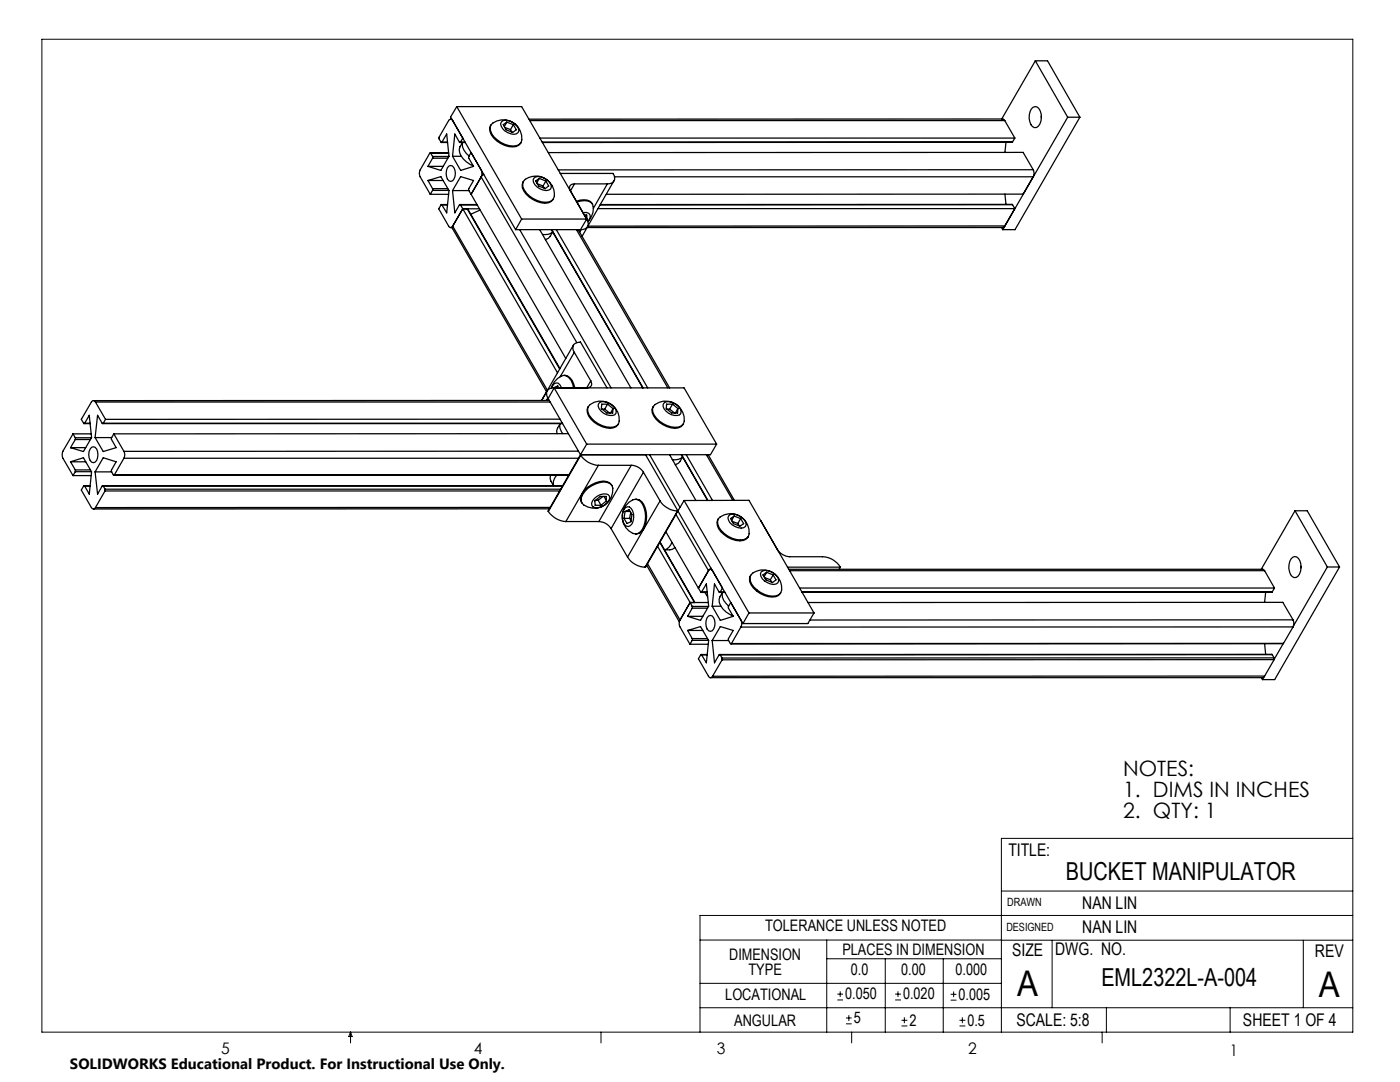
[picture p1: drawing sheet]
<svg xmlns="http://www.w3.org/2000/svg" width="279mm" height="216mm" viewBox="0 0 279 216" stroke-linecap="round" stroke-linejoin="round" font-family="sans-serif">
<g fill="none" stroke="#000" stroke-width=".2">
<path d="M8.4 7.8h261.6v198.2h-261.6zM199.8 177.8h70.2M270 167.3h-70.2v38.7M139.7 187.6h60.2M139.7 196.2h60.1M165 187.6v18.4M165 191.3h34.8M167.1 199.5h1.1M167.1 198.4h1.1M167.7 197.8v1.1M176.7 191.3v14.7M178.6 199.5h1.2"/>
<path d="M178.6 198.4h1.2M179.2 197.8v1.1M188.2 191.3v14.7M189.7 199.6h1.2M189.7 198.4h1.2M190.3 197.8v1.2M199.8 187.6h70.2M210 187.6v13.5M260.1 187.6v13.5M270 182.7h-130.3v23.3M70 206v2.1M70 206l.3 .8h-.7z"/>
<path d="M119.9 206v2.1M139.7 201.1h130.3M168.8 204.3h1.2M168.8 203.1h1.2M169.4 202.6v1.1M170 206v2.1M179.9 204.7h1.2M179.9 203.6h1.2M180.5 203v1.2M191.5 204.7h1.2M191.5 203.6h1.2M192.1 203v1.2"/>
<path d="M220 206v2.1M220.8 201.1v4.9M245.5 201.1v4.9"/>
</g>
<g fill="none" stroke="#000" stroke-width=".25">
<path d="M206.6 12.1h2.5l6.4 11.3M206.6 12.1l6.5 11.3M206.6 12.1l-6.7 11.6M85.4 36l2.6-.8 1.6 2.8-.5 4.5-.9-1.6M85.4 36l.9 1.6M85.4 33.2h3M85.4 36h3M85.9 30.5h3.6M85.9 38.8h3.6M86 30.6h-.2l-1.9 3.3a1.43 1.43 0 0 0 0 1.4l2 3.5M86 30.6l.3 .6M86 30.6h3.5"/>
<path d="M86.3 37.6v.4M86.3 31.2v.4M86.3 38l-.4 .8M86.3 31.6l-.9 1.6M86.3 38h3.3M86.3 31.2h3.3M86.3 31.6h3.1M86.3 37.6h3.1M88.1 28.4h1.2M88.2 28.4l.9-1.7 .5 4.5-1.6 2.8-2.6-.8M88.2 28.4h1.1M89.6 33.1l.4-.1a1.6 1.6 0 0 1 .8 2.2l-.5 .9-.3 .1a1.34 1.34 0 0 1-1-1.6l.3-1.1z"/>
<path d="M89.9 23.8h.3M90.3 31.2l1.6 2.8 2.6-.8-1-1.7 .5-1.1 2.1 3.6 .1 .8-.2 .5M90.3 38l1.6-2.8 2.6 .8-1 1.7 .5 1.1M90.3 38l.5 4.5 .9-1.6h.2M90.3 31.2h1.8M90.3 38h3.3M90.3 24.1a.43 .43 0 0 0-.4-.3 .43 .43 0 0 0-.4 .3l-1.9 3.3 .4 1h.2M91.2 21.3l-1.3 2.1 13 22.4M91.2 21.3h12.9l13 22.4M91.2 21.3l12.9 22.4M91.8 28.4h1.1M91.9 28.4h-.2l-.9-1.7-.5 4.5"/>
<path d="M91.9 28.4h.9M92.4 27.6l-.5 .8M93.6 31.2a2.93 2.93 0 0 1-1.3-2.8 2.17 2.17 0 0 0 .2 3.3l.6 .6 1.4 .8M94 38.8l18.9 32.7M96 35.3l-2 3.5M96 35.3l19.1 33.1M96.6 34.8l-.6 .5M98 24.9a3.6 3.6 0 0 1 4.3-.5 3.6 3.6 0 0 1 1.7 4 3.1 3.1 0 0 1-4 0 3.8 3.8 0 0 1-2.2-2.9zM98 24.9a1.97 1.97 0 0 0 .5 2.6 5.1 5.1 0 0 0 4.5 1.7l.5-.2 .5-.6M100.1 24.3a2 2 0 0 1 2.6 .4 1.39 1.39 0 0 1 .7 1.8 2.43 2.43 0 0 1-3.4-1.3l-.1-.5zM100.8 25.4l1.1 .5M101.1 24.4l-.7 .5 .6 1 1.3 .5 .7-.5-.6-1"/>
<path d="M101.1 24.4l1.3 .5M101.1 24.4l-.5 .9M101.9 25.9l.3 .5M102.4 24.9l-.5 1M104.5 36.2a1.91 1.91 0 0 0 .5 2.5 5.1 5.1 0 0 0 4.5 1.8l.5-.3 .5-.5M104.8 35.8a3.6 3.6 0 0 1 4.2-.1 3.6 3.6 0 0 1 1.5 4 2.09 2.09 0 0 1-2.4 .6 5.1 5.1 0 0 1-3.7-3l.1-1.1zM105.6 23.8l94.5-.1 .4 .4M105.7 24.1h94.8M106.5 35.6a2.46 2.46 0 0 1 3.5 1.3v.4a1.12 1.12 0 0 1-1.6 .6 2.57 2.57 0 0 1-2-2zM107.2 36.7l1.2 .4M107.6 35.6l-.7 .5 .6 1 1.3 .5 .7-.5-.6-1M107.6 35.6l1.3 .5"/>
<path d="M107.6 35.6l-.5 .9M107.7 27.6h94.8M108.4 37.1l.3 .5M108.9 36.1l-.5 1M109.4 30.4h94.8l2 3.5M111.8 34.6h10.5a1.24 1.24 0 0 1 .3 1.5 1.24 1.24 0 0 1-1.4 .6M113.8 38.1l3.3 5.7M114.7 36.7a.86 .86 0 0 0-1 .4 .86 .86 0 0 0 .1 1M114.7 36.7h6.5M114.7 36.7l-.9 1.4M121.2 36.7l-2.8 4.9M122.5 36.1l-5.2 9.1"/>
<path d="M122.6 35.3h83.6M200.5 24.1l2 3.5M200.6 38.7l.2 2.1M200.8 28.4l-.2 2M202.1 28.3l-93.8 .1M202.1 28.3l-93.9 .1M202.5 27.6l-.4 .7M205.8 21.8a.88 .88 0 0 1 1.5-.1 2.89 2.89 0 0 1-.4 3.7 1.17 1.17 0 0 1-1.4-1.1 3.3 3.3 0 0 1 .3-2.5zM206.2 33.9a1.5 1.5 0 0 1 0 1.4M206.2 35.3l-2 3.4-83.2 .1M206.2 33.9h-94.8M207.8 23.2v.3"/>
<path d="M213.1 23.4h2.4M213.1 23.4l-13 22.4M215.5 23.4l-12.9 22.4h-2.5M88.1 40.8h1.2M88.2 40.9h-.2l-.4 .8 1.9 3.4a.43 .43 0 0 0 .4 .3 .43 .43 0 0 0 .4-.3M88.2 40.9h1.1M89.9 45.4h.3M90.3 45.1l-.1 .4 18.9 32.7M90.3 45.1l19 32.8M91.8 40.8h3.4M91.9 40.9l.5 .8M91.9 40.9h3.4"/>
<path d="M92.4 41.7l-2.1 3.4M92.4 41.7h3.3M92.4 41.7l18.9 32.7M95.8 41.9l-1.9 .9M102.9 45.8h13.1M103.7 45.8l18.3 31.6M104.1 43.7h13M104.1 43.7l-1.2 2.1M107.7 45.8l18.2 31.6M110 45.8l18.3 31.6M110.1 45.8l18.2 31.6M110.3 46.3a2.14 2.14 0 0 1-2 .5"/>
<path d="M110.3 46.3a2.14 2.14 0 0 1-1.5 1.5M111 45.8l18.3 31.6M115 40.1a2.77 2.77 0 0 1 3.1 .5l.2 .1M115 45.8l18.3 31.6M115.1 40.3a2.77 2.77 0 0 1 3.2 .4 3.4 3.4 0 0 1-1 3.5M115.4 45.8l18.2 31.6M116 45.8l-.3 .5M116.3 42.4a1.03 1.03 0 0 1 1.5 .9l-.5 .9M116.6 42.9h.5l.1 .9zM117.1 43.7l-1.5 2.5M117.1 43.8a1.23 1.23 0 0 1 .2 1.4 1.23 1.23 0 0 1-1.3 .6M117.2 43.8h-.1"/>
<path d="M117.3 45.2l-1.1 2M119.3 41.6h83.2M119.8 40.8l82.3 .1M199.9 45.4l.2 .4M200.5 45.1l-.4 .3h-82.9M200.5 45.1h-83.2M202.1 40.9l.4 .7M202.1 40.9h-82.3M202.5 41.6l-2 3.5M109.3 79.4l.1 .1M109.3 79.4l-.3 .5M109.4 79.5l1.2-2.1 6.5 11.2"/>
<path d="M109.4 79.5l6.5 11.2M109.4 79.5l-.3 .4M109.6 79.9h-90.9M110.5 77.4a1.23 1.23 0 0 0-1.3 .6 1.23 1.23 0 0 0 .1 1.4M110.5 77.4h26l6.5 11.2M110.5 77.4l.8-.4 .2 .4M110.5 77.4h.1M111.8 73.6l-18.6-31.9 18.5 31.9M112.1 77.4a1.27 1.27 0 0 0-1.1-1l-.4 .2-.5 .8M112.6 74.9a1.93 1.93 0 0 1 1.9 1.8l.2 .7M114.4 68.9l-6.3 11M114.5 77.4a2.7 2.7 0 0 0-1.9-2.5 3.5 3.5 0 0 0-2.6 2.5"/>
<path d="M114.6 70.3a1.24 1.24 0 0 1-.1-1.5 1.24 1.24 0 0 1 1.4-.5l5.2 9.1M114.6 70.3l3.3 5.7M114.6 70.3l-2.8 4.9M117.9 76a.86 .86 0 0 1 .1 1 .86 .86 0 0 1-.9 .4zM14.1 92.1l2.6-.8 1.6 2.9-.5 4.4-.9-1.6M14.1 92.1l.9 1.7M14.1 89.3h3M14.1 92.1h3M14.6 86.6l-2 3.4-.2 .6 .1 .7 2.1 3.6M14.6 86.6l.4 .7M14.6 86.6h3.6M14.6 94.9h3.6"/>
<path d="M15 87.3v.4M15 93.8v.3M15 87.7l-.9 1.6M15 94.1l-.4 .8M15 87.7h3.1M15 87.3h3.3M15 94.1h3.2M15 93.8h3.1M16.8 84.5h1.2M16.8 96.9h1.2M16.9 97h-.2l-.5 .8 2 3.5a.43 .43 0 0 0 .4 .3 .43 .43 0 0 0 .5-.3M16.9 84.5l.9-1.6 .5 4.4-1.6 2.8-2.6-.8"/>
<path d="M16.9 84.5h1.1M16.9 97h1.1M18.3 89.3l.3-.2a1.34 1.34 0 0 1 .9 1.6 1.34 1.34 0 0 1-.9 1.6 1.62 1.62 0 0 1-.8-2.2zM19 94.2l1.6-2.9 2.6 .8-1 1.7v.3l.4 .7h.2M19 94.2l.5 4.4 .9-1.6h.2M19 87.3h3.3M19 94.2h3.3M19.1 80.2a.43 .43 0 0 0-.5-.3 .43 .43 0 0 0-.4 .3l-2 3.5 .5 .8h.2M19.1 80.2l2 3.5M19.1 80.2h90.7M20.5 84.5h91.8M20.5 96.9h91.8"/>
<path d="M20.6 84.5h-.2l-.9-1.6-.5 4.4M20.6 97l.4 .6M20.6 84.5h91.6M20.6 97h91.7M21 97.6v.4M21 98l-1.9 3.3M21 98h90.7M21 97.6h90.9M21.1 83.7l-.5 .8M22.7 86.6l-.5 .8v.3l1 1.6-2.6 .8-1.6-2.8M22.7 86.6l2 3.5M24.7 90.1a1.43 1.43 0 0 1 0 1.3"/>
<path d="M24.7 91.4l-1.9 3.4M24.7 91.4h90.8M109.9 94.8a1.96 1.96 0 0 0 .6 2.1M111.1 94.8a2.12 2.12 0 0 0-.6 2.1M111.2 86.5l-.1-.6 .7-1.4a2.07 2.07 0 0 0 .5 2M111.8 83.6l-90.7 .1M113.5 86.5l-90.8 .1M113.5 94.8h-90.8M113.6 94.7l-90.8 .1M115.5 90l-90.8 .1M115.9 90.7v.1M115.9 90.7l-6.5 11.4"/>
<path d="M115.9 90.8a4.4 4.4 0 0 0 3.5 2.1M115.9 90.8l-6.5 11.3M117.1 88.6l-1.2 2.1M117.1 88.6h25.9M117.4 97.4a4.2 4.2 0 0 1 4.4-.9l.3 .4a3.6 3.6 0 0 1-1.6 4 3.6 3.6 0 0 1-4.4-.5 2.09 2.09 0 0 1 .7-2.4zM117.4 81.1a1.57 1.57 0 0 0 .1 1.9 5.2 5.2 0 0 0 4.9 2.4l.6-.3 .4-.5M117.8 80.7a3.6 3.6 0 0 1 4.2 0 3.6 3.6 0 0 1 1.4 3.9 2.15 2.15 0 0 1-2.3 .6 4.9 4.9 0 0 1-3.8-3v-.6l.1-.5zM118.6 99.4a2.6 2.6 0 0 1 2.8-.7 1.1 1.1 0 0 1-.3 1.7 2.6 2.6 0 0 1-2.7 .7 1.1 1.1 0 0 1 .2-1.7zM118.9 99.8h.5M119.4 99.8l.5 1M119.4 92.9h6.6M119.4 92.9l-6.5 11.2"/>
<path d="M119.7 80.3a2.63 2.63 0 0 1 3.3 1.7l-.1 .4a1.48 1.48 0 0 1-1.8 .4 2.3 2.3 0 0 1-1.7-2.2zM120.1 81.6h.6M120.3 99.1l-.9 .7M120.5 99.1l.5 .8M120.7 81.6l.9 .8M121 99.9v-.8h-1.2l-1.1 .8 .1 .9h1.1M121 99.9l-1.1 .9M121.2 80.6h-1.1l-.1 .9 1.1 .9h1.2v-.9M121.2 80.6l1.1 .9M121.2 80.6l-.5 1M122.1 96.9a1.87 1.87 0 0 0-2.4-.8 4.6 4.6 0 0 0-3.8 3.6l.2 .7M122.3 81.5l-.5 .9"/>
<path d="M126 92.9a2.92 2.92 0 0 1 2.4 1.3M126 92.9l-6.5 11.2M126.8 99.6a1.58 1.58 0 0 1 1.6 1 5.2 5.2 0 0 1-.3 5.5l-.5 .3-.8 .1M128.4 94.2l3.3 5.7M128.4 94.2l-6.4 11.3M128.8 90.7l19.5 33.7M129.6 90.7l6.1 10.5M130.4 81.1a1.52 1.52 0 0 0 .1 1.9 5.2 5.2 0 0 0 4.9 2.4l.5-.3 .5-.5M130.7 80.7a3.6 3.6 0 0 1 4.2-.1 3.6 3.6 0 0 1 1.5 4 2.09 2.09 0 0 1-2.4 .6 4.7 4.7 0 0 1-3.8-3.6l.2-.5zM131.7 99.9a4.4 4.4 0 0 0 3.5 2.1M131.7 99.9l-6.5 11.3M132.6 80.3a2.63 2.63 0 0 1 3.3 1.7v.4a1.44 1.44 0 0 1-1.9 .4 2.3 2.3 0 0 1-1.6-2.2z"/>
<path d="M133.1 81.6h.5M133.6 81.6l1 .8M133.6 90.7l5.3 9.2M134.2 91.7a2.17 2.17 0 0 0 2-.5 2.05 2.05 0 0 1-1.4 1.5M134.2 80.6h-1.2v.9l1.1 .9h1.1l.1-.9M134.2 80.6l1.1 .9M134.2 80.6l-.6 1M135.3 81.5l-.5 .9M136 90.7l5.2 9.2M136 90.7l5.3 9.2M136.5 99.9l13 22.4M136.5 99.9l13-.1 13 22.5"/>
<path d="M136.5 99.9l-1.2 2.1M136.9 90.7l5.3 9.2M141 90.7l5.3 9.2M141.3 90.7l5.3 9.2M143 88.6l-1.2 2.1h-25.9M109.4 102.1a4.6 4.6 0 0 0 3.5 2M109.6 101.5l-90.9 .1M109.8 101.2l-90.7 .1M112.9 104.1h6.6M119.5 104.1a2.97 2.97 0 0 1 2.5 1.4M122 105.5l3.2 5.7M124.5 103.4h1.2"/>
<path d="M124.7 102.1l.9-.4 .5 1-.2 1.4-.8 .4-.6-1.1M124.7 102.1l-.2 1.3M124.7 102.1h1.1M124.8 101.3l.4-.2a1.41 1.41 0 0 1 1.2 1.5 2.28 2.28 0 0 1-1 2.5 1.4 1.4 0 0 1-1.2-1.5 2.59 2.59 0 0 1 .6-2.3zM125.2 111.2a4.3 4.3 0 0 0 3.5 2M125.5 100.2l.8-.5a1.51 1.51 0 0 1 1.9 .9 5.2 5.2 0 0 1-.4 5.5l-.4 .3a2.15 2.15 0 0 1-2.5-1.1 3.7 3.7 0 0 1 .6-5.1zM125.7 103.4l.2 .5M125.9 102.2l-.2 1.2M129 112.8l6.6 11.3M129.2 112.5l6.5 11.2M131.2 109l6.5 11.2M131.7 108.2l6.9 12"/>
<path d="M131.7 108.2l7 12M132.9 106.1l6.5 11.3M134.1 108.2a2.11 2.11 0 0 1-1.5 1.5l1.6-.1 .5-.3M134.9 102.7l6.5 11.2M135.2 102h.1M135.2 102l-6.5 11.2M135.3 102l-6.6 11.2M139.4 117.4l.4 .7h.2M139.9 118.2h1.2M140 118.1l1-1.6 .4 4.5-1.6 2.8-2.6-.8M140 118.1h1.1M140.7 118.2l.5 .9"/>
<path d="M141.4 113.9a.43 .43 0 0 1 .4-.3 .43 .43 0 0 1 .4 .3l2 3.4-.5 .8M141.4 113.9l-2 3.5M141.8 113.6h.2M141.9 113.4l-.5 .5M143.3 103.5a3.6 3.6 0 0 1 4.4-.5 3.6 3.6 0 0 1 1.7 4 3.1 3.1 0 0 1-4.1 0 3.9 3.9 0 0 1-2.1-2.9zM143.3 103.5a2.42 2.42 0 0 0 1.2 3.2 4.1 4.1 0 0 0 4.4 .9l.5-.6M143.6 118.2h1.1M143.7 118.1h-.2l-.9-1.6-.5 4.5M143.7 118.1h.9M144.2 118.2a2.25 2.25 0 0 0 .1 3.3l.6 .6 1.5 .9M144.2 118.2a2.18 2.18 0 0 0 .7 2.2l.5 .6M145.5 102.9a2 2 0 0 1 2.6 .4 1.39 1.39 0 0 1 .7 1.8 2.43 2.43 0 0 1-3.4-1.3l-.1-.5z"/>
<path d="M146.1 104l1.1 .5M146.5 103l-.7 .5 .6 1 1.3 .5 .7-.5-.6-1M146.5 103l1.3 .5M146.5 103l-.5 .9M147.2 104.5l.3 .5M147.8 103.5l-.6 1M149.8 114.8a1.91 1.91 0 0 0 .6 2.5 5.1 5.1 0 0 0 4.4 1.8l.6-.3 .4-.5M150.2 114.4a3.6 3.6 0 0 1 4.2-.1 3.6 3.6 0 0 1 1.4 4 2.09 2.09 0 0 1-2.3 .6 5.3 5.3 0 0 1-3.8-3l.1-1.1zM151.8 103.9l.1 .1M151.9 114.1a2.5 2.5 0 0 1 3.5 1.8 1.12 1.12 0 0 1-1.6 .6 2.57 2.57 0 0 1-2-2zM152.6 115.3l1.1 .4M153 114.2l1.3 .5"/>
<path d="M153 114.2l-.7 .5 .6 1 1.3 .5 .7-.5-.6-1M153 114.2l-.5 .9M153.7 115.7l.3 .5M154.3 114.7l-.6 1M155.2 109.7a3.2 3.2 0 0 0 2.4 1.4h6.5a4.3 4.3 0 0 1 3.6 2.1M157.2 113.2h10.5M157.4 113.6h94.7l.3 .3M157.6 113.9h94.8M159.6 117.3h94.8M160 118.1h93.9M167.7 113.2l-.2 .4M252.4 113.9l2 3.4"/>
<path d="M252.6 118.2l-.2 2M253.9 118.1l-93.8 .1M254.4 117.3l-.5 .8M257.6 111.5a.88 .88 0 0 1 1.6-.1 2.89 2.89 0 0 1-.5 3.8 1.17 1.17 0 0 1-1.3-1.1 3.3 3.3 0 0 1 .2-2.6zM258.4 101.9h2.5l6.4 11.2M258.4 101.9l6.5 11.2M258.4 101.9l-6.7 11.7M259.6 113v.3M264.9 113.1h2.4M264.9 113.1l-6.8 11.8M267.3 113.1l-12.9 22.5h-2.4M135.7 123.7a1.43 1.43 0 0 0 0 1.4l2 3.5"/>
<path d="M137.2 125.8l2.6-.8 1.6 2.8-.4 4.5-1-1.6M137.2 125.8l.9 1.6M137.2 123h3.1M137.2 125.8h3.1M137.7 128.6h3.7M137.7 120.2l-2 3.5M137.7 120.2l.4 .8M137.7 120.2h3.7M138.1 121v.4M138.1 127.4v.4M138.1 121.4l-.9 1.6M138.1 127.8l-.4 .8"/>
<path d="M138.1 121h3.3M138.1 121.4h3.1M138.1 127.8h3.3M138.1 127.4h3.1M139.9 130.6h1.2M140 130.7l-.2-.1-.4 .8 2 3.5a.43 .43 0 0 0 .4 .3 .43 .43 0 0 0 .4-.3M140 130.7h1.1M141.4 122.9l.4-.1a1.6 1.6 0 0 1 .8 2.2l-.5 .9-.3 .1a1.34 1.34 0 0 1-.9-1.6l.2-1.1zM142.1 127.8l1.7-2.8 2.5 .8-1 1.7 .5 .9h.2M142.1 127.8l.5 4.5 .9-1.6h.2M142.1 121h1.8M142.1 127.8h3.3"/>
<path d="M143.6 130.6h110.3M143.7 130.7l.4 .6M144.1 131.3v.4M144.1 131.7l-1.9 3.2M145.8 120.2l-.5 1.1 1 1.7-2.5 .8-1.7-2.8M147.8 123.7a1.5 1.5 0 0 1 0 1.4M147.8 125.1l-1.8 3.3M149.5 122.3l-1.2 2.1M149.5 122.3h13M161.3 120.2h94.7l2.1 3.5M162.5 122.3l-1.3 2.1h-12.9M251.7 135.2l.3 .4"/>
<path d="M252.3 135.1l-.3 .5M252.4 134.9l-.4 .3h-110.2M252.4 134.9h-110.2M252.4 128.4l.2 2.2M253.9 130.6l-110.2 .1M253.9 130.6l.4 .7M254.3 131.3v.3M254.3 131.6l-1.9 3.3M254.3 131.6l-110.2 .1M254.3 131.3h-110.2M256.1 128.4l-1.8 3.1M256.2 128.4l-110.3 .1"/>
<path d="M256.2 128.4h-110.2M258.1 123.7l.1 .5-.1 .9M258.1 125.1h-110.3M258.1 125.1l-1.9 3.3M258.1 123.7h-96.5"/>
</g>
<g font-size="7.1">
<text x="203" y="198.7">A</text>
<text x="263.2" y="198.9">A</text>
</g>
<g font-size="4.9">
<text x="212.7" y="175.7">BUCKET MANIPULATOR</text>
<text x="219.8" y="196.7">EML2322L-A-004</text>
</g>
<g font-size="4.2">
<text x="224.2" y="154.8">NOTES:</text>
<text x="224.2" y="158.9">1. DIMS IN INCHES</text>
<text x="224.2" y="163.1">2. QTY: 1</text>
</g>
<g font-size="3.5">
<text x="201.2" y="170.7">TITLE:</text>
<text x="216" y="181.4">NAN LIN</text>
<text x="202" y="190.7">SIZE</text>
<text x="210.6" y="190.6">DWG. NO.</text>
<text x="216" y="186.2">NAN LIN</text>
<text x="262.4" y="190.9">REV</text>
<text x="202.9" y="204.6">SCALE: 5:8</text>
<text x="248.1" y="204.6">SHEET 1 OF 4</text>
</g>
<g font-size="3.2">
<text x="152.7" y="185.7">TOLERANCE UNLESS NOTED</text>
<text x="145.5" y="191.5">DIMENSION</text>
<text x="168.1" y="190.5">PLACES IN DIMENSION</text>
<text x="149.4" y="194.6">TYPE</text>
<text x="169.8" y="194.6">0.0</text>
<text x="179.8" y="194.6">0.00</text>
<text x="190.7" y="194.6">0.000</text>
<text x="144.7" y="199.6">LOCATIONAL</text>
<text x="168.7" y="199.4">0.050</text>
<text x="180.2" y="199.4">0.020</text>
<text x="191.3" y="199.5">0.005</text>
<text x="146.5" y="204.6">ANGULAR</text>
<text x="170.4" y="204.2">5</text>
<text x="181.5" y="204.6">2</text>
<text x="193.1" y="204.6">0.5</text>
<text x="44.2" y="210.4">5</text>
<text x="94.6" y="210.3">4</text>
<text x="143.1" y="210.4">3</text>
<text x="193.2" y="210.3">2</text>
<text x="245.4" y="210.6">1</text>
</g>
<text font-size="3" x="14" y="213.3">SOLIDWORKS Educational Product. For Instructional Use Only.</text>
<g font-size="2.3">
<text x="200.8" y="185.7">DESIGNED</text>
<text x="201" y="180.9">DRAWN</text>
</g>
</svg>
